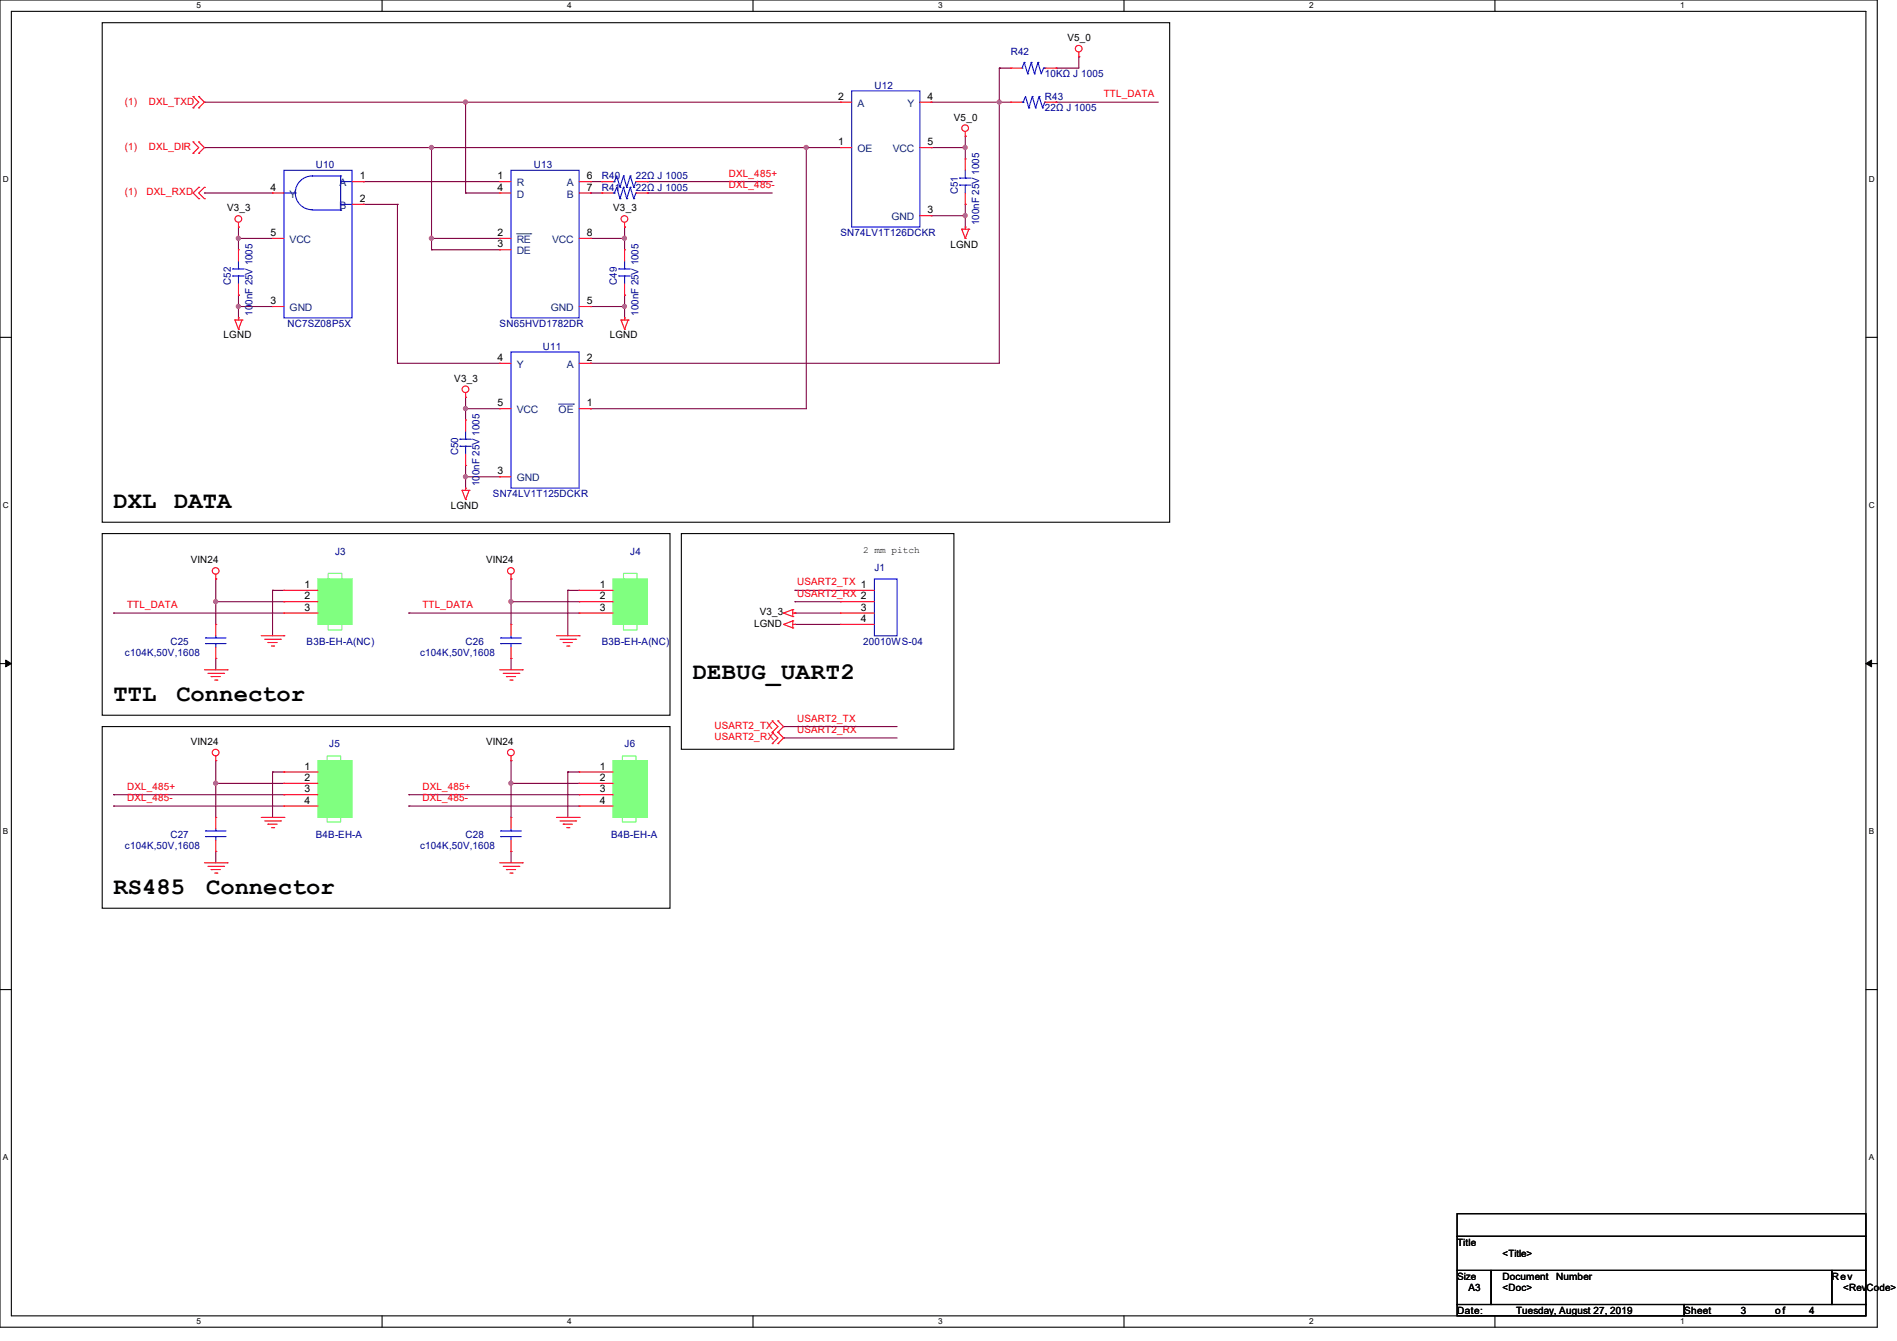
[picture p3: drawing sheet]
<svg xmlns="http://www.w3.org/2000/svg" width="297mm" height="210mm" viewBox="0 0 297 210" stroke-linecap="round" stroke-linejoin="round" font-family="sans-serif">
<path d="M0 0h293.9v207.9h-293.9zM1.8 1.8h290.3v204.3h-290.3z" fill="none" stroke="#000" stroke-width=".17"/>
<g fill="#fff">
<path d="M30.8 .2h.7v1.4h-.7z"/>
<path d="M30.8 206.2h.7v1.4h-.7z"/>
</g>
<path d="M59.8 0v1.8M59.8 206.1v1.8" fill="none" stroke="#000" stroke-width=".17"/>
<g fill="#fff">
<path d="M88.8 .2h.7v1.4h-.7z"/>
<path d="M88.8 206.2h.7v1.4h-.7z"/>
</g>
<path d="M117.9 0v1.8M117.9 206.1v1.8" fill="none" stroke="#000" stroke-width=".17"/>
<g fill="#fff">
<path d="M146.9 .2h.7v1.4h-.7z"/>
<path d="M146.9 206.2h.7v1.4h-.7z"/>
</g>
<path d="M176 0v1.8M176 206.1v1.8" fill="none" stroke="#000" stroke-width=".17"/>
<g fill="#fff">
<path d="M205 .2h.7v1.4h-.7z"/>
<path d="M205 206.2h.7v1.4h-.7z"/>
</g>
<path d="M234.1 0v1.8M234.1 206.1v1.8" fill="none" stroke="#000" stroke-width=".17"/>
<g fill="#fff">
<path d="M263.1 .2h.6v1.4h-.6z"/>
<path d="M263.1 206.2h.6v1.4h-.6z"/>
<path d="M.5 27.3h.9v1.4h-.9z"/>
<path d="M292.6 27.3h.9v1.4h-.9z"/>
<path d="M.5 78.4h.9v1.4h-.9z"/>
<path d="M292.6 78.4h.9v1.4h-.9z"/>
</g>
<path d="M0 52.8h1.8M292.1 52.8h1.8" fill="none" stroke="#000" stroke-width=".17"/>
<g fill="#fff">
<path d="M.5 129.5h.8v1.4h-.8z"/>
<path d="M292.6 129.5h.8v1.4h-.8z"/>
</g>
<path d="M0 103.9h1.8M292.1 103.9h1.8" fill="none" stroke="#000" stroke-width=".17"/>
<path d="M.9 103.4l.9 .5-.9 .5zM292.1 103.9l.9-.5v1z" fill="#000" stroke="#000" stroke-width=".16"/>
<g fill="#fff">
<path d="M.5 180.5h.8v1.4h-.8z"/>
<path d="M292.6 180.5h.8v1.4h-.8z"/>
</g>
<g fill="none" stroke="#000" stroke-width=".17">
<path d="M16 3.6h167.1v78.2h-167.1zM16 83.6h88.9v28.4h-88.9zM106.7 83.6h42.7v33.7h-42.7zM16 113.8h88.9v28.4h-88.9zM0 155h1.8M292.1 155h1.8M228.1 190.1h64v3.5h-64zM228.1 193.6h64v5.4h-64zM228.1 199h5.4v5.3h-5.4zM233.5 199h53.3v5.3h-53.3zM286.8 199h5.3v5.3h-5.3zM228.1 204.3h35.6v1.8h-35.6z"/>
<path d="M263.7 204.3h28.4v1.8h-28.4z"/>
</g>
<g fill="none" stroke="#800040" stroke-width=".17">
<path d="M32 16h.1M32 16h99.6M72.9 16h.1M72.9 16v14.2M145.8 16h.1M145.8 16h12.4M156.5 16h.1M156.5 10.7h.1M156.5 10.7v46.2h-64M156.5 10.7h1.7M165.4 16h.1M165.4 10.7h.1"/>
<path d="M165.4 16h16M168.9 8.9h.1M168.9 8.9v1.8h-3.5M32 30.2h.1M32 23.1h.1M32 30.2h10.7M32 23.1h99.6M37.3 37.3h.1M37.3 35.6h.1M37.3 37.3h5.4M37.3 35.6v3.5M56.9 28.4h.1"/>
<path d="M56.9 32h.1M56.9 28.4h21.3M56.9 32h5.3M62.2 32h.1M62.2 32v24.9M67.6 39.1h.1M67.6 23.1h.1M67.6 37.3h.1M67.6 37.3h10.6M67.6 39.1h10.6M67.6 23.1v16M72.9 30.2h.1"/>
<path d="M72.9 30.2h5.3M92.5 37.3h.1M92.5 28.4h.1M92.5 30.2h.1M92.5 37.3h5.3M92.5 30.2h1.7M92.5 28.4h1.7M97.8 35.6h.1M97.8 37.3h.1M97.8 35.6v3.5M101.3 28.4h.1M101.3 30.2h.1"/>
<path d="M101.3 30.2h19.6M101.3 28.4h19.6M126.2 23.1h.1M126.2 23.1v40.9h-33.7M145.8 23.1h.1M145.8 33.8h.1M145.8 23.1h5.3M145.8 33.8h5.3M151.1 21.3h.1M151.1 23.1h.1M151.1 32h.1M151.1 33.8h.1"/>
<path d="M151.1 21.3v3.6M151.1 32v3.6M37.3 48h.1M37.3 46.2h.1M37.3 46.2v3.6M37.3 48h5.4M62.2 56.9h.1M62.2 56.9h16M92.5 48h.1M92.5 56.9h.1M92.5 48h5.3M97.8 46.2h.1"/>
<path d="M97.8 48h.1M97.8 46.2v3.6M72.9 74.7h.1M72.9 72.9h.1M72.9 64h.1M72.9 62.2h.1M72.9 74.7h5.3M72.9 62.2v3.6M72.9 72.9v3.6M72.9 64h5.3M92.5 64h.1M17.8 96h.1"/>
<path d="M17.8 96h26.6M33.8 90.7h.1M33.8 94.2h.1M33.8 90.7v7.1M33.8 94.2h10.6M42.7 92.5h.1M42.7 92.5h1.7M42.7 92.5v7.1M64 96h.1M64 96h26.7M80 90.7h.1M80 94.2h.1"/>
<path d="M80 90.7v7.1M80 94.2h10.7M88.9 92.5h.1M88.9 92.5h1.8M88.9 92.5v7.1M124.5 92.5h.1M124.5 94.2h.1M124.5 96h.1M124.5 97.8h.1M124.5 92.5h7.1M124.5 94.2h7.1M124.5 96h7.1"/>
<path d="M124.5 97.8h7.1M33.8 103.1h.1M33.8 119.1h.1M33.8 103.1v1.8M33.8 119.1v8.9M80 103.1h.1M80 119.1h.1M80 103.1v1.8M80 119.1v8.9M122.7 115.6h.1M122.7 113.8h.1M122.7 115.6h17.8"/>
<path d="M122.7 113.8h17.8M17.8 124.5h.1M17.8 126.2h.1M17.8 124.5h26.6M17.8 126.2h26.6M33.8 122.7h.1M33.8 133.3h.1M33.8 133.3v1.8M33.8 122.7h10.6M42.7 120.9h.1M42.7 120.9v7.1M42.7 120.9h1.7"/>
<path d="M64 124.5h.1M64 126.2h.1M64 124.5h26.7M64 126.2h26.7M80 122.7h.1M80 133.3h.1M80 133.3v1.8M80 122.7h10.7M88.9 120.9h.1M88.9 120.9v7.1M88.9 120.9h1.8"/>
</g>
<g fill="#f0f" stroke="#f0f" stroke-width=".17">
<circle cx="80" cy="94.2" r=".32"/>
<circle cx="33.8" cy="94.2" r=".32"/>
<circle cx="80" cy="122.7" r=".32"/>
<circle cx="33.8" cy="122.7" r=".32"/>
<circle cx="37.3" cy="37.3" r=".32"/>
<circle cx="37.3" cy="48" r=".32"/>
<circle cx="72.9" cy="74.7" r=".32"/>
<circle cx="72.9" cy="64" r=".32"/>
<circle cx="97.8" cy="37.3" r=".32"/>
<circle cx="97.8" cy="48" r=".32"/>
<circle cx="67.5" cy="37.3" r=".32"/>
<circle cx="126.2" cy="23.1" r=".32"/>
<circle cx="67.5" cy="23.1" r=".32"/>
<circle cx="151.1" cy="23.1" r=".32"/>
<circle cx="151.1" cy="33.8" r=".32"/>
<circle cx="72.9" cy="16" r=".32"/>
<circle cx="156.4" cy="16" r=".32"/>
</g>
<g fill="none" stroke="#f00" stroke-width=".17">
<path d="M30.2 15.1h.1M30.2 16.9h.1M30.2 15.1l.9 .9-.9 .9M31.1 16.9h.1M31.1 15.1h.1M31.1 15.1l.9 .9-.9 .9M131.6 16h.1M131.6 16h1.7M144 16h1.8M145.8 16h.1M158.2 16h.1M158.2 10.7h.1"/>
<path d="M158.2 16h1.8M158.2 10.7h1.8M163.6 16h1.8M163.6 10.7h1.8M165.4 16h.1M165.4 10.7h.1M168.9 8.9h.1M168.9 8.2v.7M30.2 22.2h.1M30.2 24h.1M30.2 22.2l.9 .9-.9 .9M31.1 31.1h.1"/>
<path d="M31.1 29.3h.1M31.1 24h.1M31.1 22.2h.1M31.1 29.3l-.9 .9 .9 .9M31.1 22.2l.9 .9-.9 .9M32 31.1h.1M32 29.3h.1M32 29.3l-.9 .9 .9 .9M37.3 35.6h.1M37.3 39.1h.1M37.3 34.8v.8M37.3 39.1v1.8"/>
<path d="M42.7 30.2h.1M42.7 37.3h.1M42.7 30.2h1.7M42.7 37.3h1.7M55.1 28.4h1.8M55.1 32h1.8M56.9 28.4h.1M56.9 32h.1M78.2 28.4h.1M78.2 37.3h.1M78.2 39.1h.1M78.2 30.2h.1"/>
<path d="M78.2 30.2h1.8M78.2 28.4h1.8M78.2 37.3h1.8M78.2 39.1h1.8M90.7 30.2h1.8M90.7 28.4h1.8M90.7 37.3h1.8M92.5 28.4h.1M92.5 30.2h.1M92.5 37.3h.1M94.2 30.2h.1M94.2 28.4h.1"/>
<path d="M94.2 30.2h1.8M94.2 28.4h1.8M97.8 35.6h.1M97.8 39.1h.1M97.8 34.8v.8M97.8 39.1v1.8M99.6 30.2h1.7M99.6 28.4h1.7M101.3 30.2h.1M101.3 28.4h.1M131.6 23.1h.1M131.6 23.1h1.7"/>
<path d="M144 23.1h1.8M144 33.8h1.8M145.8 33.8h.1M145.8 23.1h.1M150.6 35.9h.1M150.6 35.9h1.1M150.6 35.9l.5 1.4M151.1 35.6h.1M151.1 37.3h.1M151.1 21.3h.1M151.1 24.9h.1M151.1 32h.1"/>
<path d="M151.1 20.6v.7M151.1 24.9v1.8M151.1 30.2v1.8M151.1 35.6v.3M151.7 35.9h.1M151.7 35.9l-.6 1.4M36.8 50.1h.1M36.8 50.1h1.1M36.8 50.1l.5 1.5M37.3 49.8h.1M37.3 51.6h.1M37.3 46.2h.1"/>
<path d="M37.3 44.4v1.8M37.3 49.8v.3M37.9 50.1h.1M37.9 50.1l-.6 1.5M42.7 48h.1M42.7 48h1.7M78.2 56.9h.1M78.2 56.9h1.8M90.7 56.9h1.8M90.7 48h1.8M92.5 56.9h.1M92.5 48h.1"/>
<path d="M97.2 50.1h.1M97.2 50.1h1.1M97.2 50.1l.6 1.5M97.8 49.8h.1M97.8 51.6h.1M97.8 46.2h.1M97.8 44.4v1.8M97.8 49.8v.3M98.3 50.1h.1M98.3 50.1l-.5 1.5M72.3 76.8h.1M72.3 76.8h1.1"/>
<path d="M72.3 76.8l.6 1.4M72.9 76.5h.1M72.9 78.2h.1M72.9 62.2h.1M72.9 65.8h.1M72.9 72.9h.1M72.9 61.5v.7M72.9 65.8v1.8M72.9 71.1v1.8M72.9 76.5v.3M73.4 76.8h.1M73.4 76.8l-.5 1.4"/>
<path d="M78.2 74.7h.1M78.2 64h.1M78.2 64h1.8M78.2 74.7h1.8M90.7 64h1.8M92.5 64h.1M33.8 90.7h.1M33.8 97.8h.1M33.8 90v.7M33.8 97.8v1.8M40.9 99.6h3.5M44.4 99.6h.1"/>
<path d="M44.4 92.5h.1M44.4 94.2h.1M44.4 96h.1M44.4 96h5.4M44.4 92.5h5.4M44.4 94.2h5.4M80 90.7h.1M80 97.8h.1M80 90v.7M80 97.8v1.8M87.1 99.6h3.6M90.7 99.6h.1"/>
<path d="M90.7 92.5h.1M90.7 94.2h.1M90.7 96h.1M90.7 96h5.3M90.7 92.5h5.3M90.7 94.2h5.3M122.7 96h.1M122.7 97.8h.1M122.7 96l1.4 .6M122.7 97.8l1.4 .5M124.1 96.6h.1M124.1 95.5h.1"/>
<path d="M124.1 98.3h.1M124.1 97.2h.1M124.1 95.5v1.1M124.1 97.2v1.1M124.1 96h.4M124.1 95.5l-1.4 .5M124.1 97.8h.4M124.1 97.2l-1.4 .6M124.5 96h.1M124.5 97.8h.1M131.6 92.5h.1M131.6 94.2h.1"/>
<path d="M131.6 96h.1M131.6 97.8h.1M131.6 96h5.3M131.6 97.8h5.3M131.6 92.5h5.3M131.6 94.2h5.3M32 104.9h3.6M32.6 105.5h2.4M33.1 106h.1M33.1 106h1.4M33.6 106.5h.4M33.8 119.1h.1"/>
<path d="M33.8 103.1h.1M33.8 101.3v1.8M33.8 118.4v.7M34 106.5h.1M35 105.5h.1M35.6 104.9h.1M41.4 100.1h2.5M42 100.6h.1M42 100.6h1.4M42.5 101.2h.3M42.8 101.2h.1M43.9 100.1h.1"/>
<path d="M78.2 104.9h3.6M78.8 105.5h2.4M79.3 106h.1M79.3 106h1.4M79.8 106.5h.4M80 119.1h.1M80 103.1h.1M80 101.3v1.8M80 118.4v.7M80.2 106.5h.1M81.2 105.5h.1M81.8 104.9h.1"/>
<path d="M87.7 100.1h2.4M88.2 100.6h.1M88.2 100.6h1.4M88.7 101.2h.4M89.1 101.2h.1M90.1 100.1h.1M120.9 112.9h.1M120.9 114.7h.1M120.9 116.5h.1M120.9 112.9l.9 .9-.9 .9M120.9 114.7l.9 .9-.9 .9M121.8 114.7h.1"/>
<path d="M121.8 112.9h.1M121.8 116.5h.1M121.8 112.9l.9 .9-.9 .9M121.8 114.7l.9 .9-.9 .9M32 135.1h3.6M32.6 135.7h2.4M33.1 136.2h.1M33.1 136.2h1.4M33.6 136.7h.4M33.8 128h.1M33.8 133.3h.1M33.8 128v1.8"/>
<path d="M33.8 131.6v1.7M34 136.7h.1M35 135.7h.1M35.6 135.1h.1M40.9 128h3.5M41.4 128.6h2.5M42 129.1h.1M42 129.1h1.4M42.5 129.6h.3M42.8 129.6h.1M43.9 128.6h.1M44.4 128h.1"/>
<path d="M44.4 120.9h.1M44.4 122.7h.1M44.4 124.5h.1M44.4 126.2h.1M44.4 120.9h5.4M44.4 122.7h5.4M44.4 124.5h5.4M44.4 126.2h5.4M78.2 135.1h3.6M78.8 135.7h2.4M79.3 136.2h.1M79.3 136.2h1.4"/>
<path d="M79.8 136.7h.4M80 128h.1M80 133.3h.1M80 128v1.8M80 131.6v1.7M80.2 136.7h.1M81.2 135.7h.1M81.8 135.1h.1M87.1 128h3.6M87.7 128.6h2.4M88.2 129.1h.1M88.2 129.1h1.4"/>
<path d="M88.7 129.6h.4M89.1 129.6h.1M90.1 128.6h.1M90.7 128h.1M90.7 120.9h.1M90.7 122.7h.1M90.7 124.5h.1M90.7 126.2h.1M90.7 120.9h5.3M90.7 122.7h5.3M90.7 124.5h5.3M90.7 126.2h5.3"/>
<circle cx="168.9" cy="7.6" r=".52"/>
<circle cx="37.3" cy="34.3" r=".52"/>
<circle cx="97.8" cy="34.3" r=".52"/>
<circle cx="151.1" cy="20.1" r=".52"/>
<circle cx="72.9" cy="61" r=".52"/>
<circle cx="33.8" cy="89.4" r=".52"/>
<circle cx="80" cy="89.4" r=".52"/>
<circle cx="33.8" cy="117.9" r=".52"/>
<circle cx="80" cy="117.9" r=".52"/>
</g>
<g fill="none" stroke="#00f" stroke-width=".17">
<path d="M133.3 14.2h10.7v21.4h-10.7zM160 16h.1M160 10.7h.1M160 16h.2M160.2 16h.1M160.2 16l.4-.9 .5 1.8M160.4 9.8h.1M160.4 9.8l.5 1.8M160.4 9.8l-.4 .9M160.9 11.6h.1M161.1 16.9h.1M161.5 9.8h.1"/>
<path d="M161.5 9.8l.5 1.8M161.5 9.8l-.6 1.8M161.6 15.1h.1M161.6 15.1l-.5 1.8M161.6 15.1l.5 1.8M162 11.6h.1M162.1 16.9h.1M162.5 9.8h.1M162.5 9.8l.5 1.8 .4-.9M162.5 9.8l-.5 1.8M162.7 15.1h.1M162.7 15.1l-.6 1.8"/>
<path d="M162.7 15.1l.5 1.8M163.2 16.9h.1M163.4 10.7h.1M163.4 10.7h.2M163.6 16h.1M163.6 10.7h.1M163.6 16l-.4 .9M44.4 26.7h10.7v23.1h-10.7zM44.4 30.2h1.8M46.2 30.2h.1M48.9 32.9h4.4M53.3 27.6h-4.4a2.65 2.65 0 0 0-2.7 2.6 2.65 2.65 0 0 0 2.7 2.7"/>
<path d="M53.3 27.6h.1M53.3 32.9h.1M53.3 28.4h.1M53.3 32h.1M53.3 28.4h1.8M53.3 27.6v5.3M53.3 32h1.8M80 26.7h10.7v23.1h-10.7zM96 30.2h.1M96 28.4h.1M96 30.2h.2M96 28.4h.2"/>
<path d="M96.2 30.2h.1M96.2 28.4h.1M96.2 30.2l.4-.9 .5 1.8M96.2 28.4l.4-.8 .5 1.7M97.1 31.1h.1M97.1 29.3h.1M97.6 29.3h.1M97.6 27.6h.1M97.6 29.3l-.5 1.8M97.6 29.3l.5 1.8M97.6 27.6l-.5 1.7M97.6 27.6l.5 1.7"/>
<path d="M98.1 31.1h.1M98.1 29.3h.1M98.7 29.3h.1M98.7 27.6h.1M98.7 29.3l-.6 1.8M98.7 29.3l.5 1.8M98.7 27.6l-.6 1.7M98.7 27.6l.5 1.7M99.2 31.1h.1M99.2 29.3h.1M99.6 30.2h.1M99.6 28.4h.1"/>
<path d="M99.6 30.2l-.4 .9M99.6 28.4l-.4 .9M150.2 27.9h.1M150.2 29h.1M150.2 27.9h1.8M150.2 29h1.8M151.1 27.9h.1M151.1 29h.1M151.1 26.7v1.2M151.1 29v1.2M36.4 42.1h.1M36.4 43.2h.1"/>
<path d="M36.4 42.1h1.8M36.4 43.2h1.8M37.3 42.1h.1M37.3 43.2h.1M37.3 40.9v1.2M37.3 43.2v1.2M80 55.1h10.7v21.4h-10.7zM96.9 42.1h.1M96.9 43.2h.1M96.9 42.1h1.8M96.9 43.2h1.8M97.8 42.1h.1"/>
<path d="M97.8 43.2h.1M97.8 40.9v1.2M97.8 43.2v1.2M72 68.8h.1M72 69.9h.1M72 68.8h1.8M72 69.9h1.8M72.9 68.8h.1M72.9 69.9h.1M72.9 67.6v1.2M72.9 69.9v1.2M32.2 99.9h.1"/>
<path d="M32.2 99.9h3.2M33.8 99.9h.1M33.8 99.6v.3M78.4 99.9h.1M78.4 99.9h3.2M80 99.9h.1M80 99.6v.3M136.9 90.7h3.6v8.9h-3.6zM32.2 100.8h.1M32.2 100.8h3.2M33.8 100.8h.1M33.8 100.8v.5"/>
<path d="M78.4 100.8h.1M78.4 100.8h3.2M80 100.8h.1M80 100.8v.5M32.2 131h.1M32.2 130.1h.1M32.2 131h3.2M32.2 130.1h3.2M33.8 130.1h.1M33.8 131h.1M33.8 129.8v.3M33.8 131v.6"/>
<path d="M78.4 131h.1M78.4 130.1h.1M78.4 131h3.2M78.4 130.1h3.2M80 130.1h.1M80 131h.1M80 129.8v.3M80 131v.6"/>
</g>
<path d="M80.9 36.6h2.2M83.1 36.6h.1M87.5 63.3h2.3M89.8 63.3h.1" fill="none" stroke="#004080" stroke-width=".16"/>
<path d="M49.8 90.7h5.3v7.1h-5.3zM51.4 97.8v.9h2.1v-.9h-.2M51.6 90.7h-.2v-.9h2.1v.9M96 90.7h5.3v7.1h-5.3zM97.6 97.8v.9h2.1v-.9h-.1M97.8 90.7h-.2v-.9h2.1v.9M49.8 119.1h5.3v8.9h-5.3zM51.2 119.1v-.7h2.1v.7M96 119.1h5.3v8.9h-5.3zM97.5 119.1v-.7h2.1v.7M51.2 128v.7h2.1v-.7M97.5 128v.7h2.1v-.7" fill="none" stroke="#80ff80" stroke-width=".17"/>
<g fill="#80ff80" stroke="#80ff80" stroke-width=".17">
<path d="M49.8 119.1h5.3v8.9h-5.3z" fill-rule="evenodd"/>
<path d="M49.8 90.7h5.3v7.1h-5.3z" fill-rule="evenodd"/>
<path d="M96 119.1h5.3v8.9h-5.3z" fill-rule="evenodd"/>
<path d="M96 90.7h5.3v7.1h-5.3z" fill-rule="evenodd"/>
</g>
<g font-size="3.7">
<text x="17.8" y="79.6">DXL</text>
<text x="27.3" y="79.6">DATA</text>
<text x="108.5" y="106.3">DEBUG_UART2</text>
<text x="17.8" y="109.9">TTL</text>
<text x="27.6" y="109.9">Connector</text>
<text x="17.8" y="140.1">RS485</text>
<text x="32.3" y="140.1">Connector</text>
</g>
<g font-size="1.6" fill="#000080">
<text x="158.2" y="8.6">R42</text>
<text x="136.9" y="13.9">U12</text>
<text x="163.6" y="15.7">R43</text>
<text x="163.6" y="17.4">22Ω J 1005</text>
<text x="163.6" y="12.1">10KΩ J 1005</text>
<text x="49.4" y="26.3">U10</text>
<text x="83.6" y="26.3">U13</text>
<text x="94.2" y="29.9">R41</text>
<text x="94.2" y="28.1">R40</text>
<text x="99.6" y="29.9">22Ω J 1005</text>
<text x="99.6" y="28.1">22Ω J 1005</text>
<text x="149.9" y="30.4" transform="rotate(-90 149.9 30.4)">C51</text>
<text x="153.3" y="35.2" transform="rotate(-90 153.3 35.2)">100nF 25V 1005</text>
<text x="131.6" y="37">SN74LV1T126DCKR</text>
<text x="36.2" y="44.6" transform="rotate(-90 36.2 44.6)">C52</text>
<text x="96.6" y="44.6" transform="rotate(-90 96.6 44.6)">C49</text>
<text x="39.5" y="49.4" transform="rotate(-90 39.5 49.4)">100nF 25V 1005</text>
<text x="45" y="51.2">NC7SZ08P5X</text>
<text x="78.2" y="51.2">SN65HVD1782DR</text>
<text x="100" y="49.4" transform="rotate(-90 100 49.4)">100nF 25V 1005</text>
<text x="85" y="54.8">U11</text>
<text x="71.7" y="71.3" transform="rotate(-90 71.7 71.3)">C50</text>
<text x="75.1" y="76.1" transform="rotate(-90 75.1 76.1)">100nF 25V 1005</text>
<text x="77.2" y="77.9">SN74LV1T125DCKR</text>
<text x="52.5" y="87">J3</text>
<text x="98.7" y="87">J4</text>
<text x="136.9" y="89.4">J1</text>
<text x="26.7" y="101">C25</text>
<text x="48" y="101">B3B-EH-A(NC)</text>
<text x="72.9" y="101">C26</text>
<text x="94.2" y="101">B3B-EH-A(NC)</text>
<text x="135.1" y="101">20010WS-04</text>
<text x="19.6" y="102.8">c104K,50V,1608</text>
<text x="65.8" y="102.8">c104K,50V,1608</text>
<text x="51.6" y="117">J5</text>
<text x="97.8" y="117">J6</text>
<text x="26.7" y="131.2">C27</text>
<text x="49.4" y="131.2">B4B-EH-A</text>
<text x="72.9" y="131.2">C28</text>
<text x="95.7" y="131.2">B4B-EH-A</text>
<text x="19.6" y="133">c104K,50V,1608</text>
<text x="65.8" y="133">c104K,50V,1608</text>
</g>
<g font-size="1.6">
<text x="167.1" y="6.4">V5_0</text>
<text x="131.2" y="15.6">2</text>
<text x="145.2" y="15.6">4</text>
<text x="131.2" y="22.7">1</text>
<text x="145.2" y="22.7">5</text>
<text x="149.4" y="18.9">V5_0</text>
<text x="42.3" y="29.8">4</text>
<text x="56.3" y="28.1">1</text>
<text x="77.9" y="28.1">1</text>
<text x="77.9" y="29.8">4</text>
<text x="91.9" y="28.1">6</text>
<text x="91.9" y="29.8">7</text>
<text x="35.6" y="33.1">V3_3</text>
<text x="56.3" y="31.6">2</text>
<text x="96" y="33.1">V3_3</text>
<text x="145.2" y="33.4">3</text>
<text x="42.3" y="37">5</text>
<text x="77.9" y="37">2</text>
<text x="77.9" y="38.7">3</text>
<text x="91.9" y="37">8</text>
<text x="148.8" y="38.8">LGND</text>
<text x="42.3" y="47.6">3</text>
<text x="91.9" y="47.6">5</text>
<text x="35" y="53">LGND</text>
<text x="95.5" y="53">LGND</text>
<text x="71.1" y="59.8">V3_3</text>
<text x="77.9" y="56.5">4</text>
<text x="91.9" y="56.5">2</text>
<text x="77.9" y="63.6">5</text>
<text x="91.9" y="63.6">1</text>
<text x="77.9" y="74.3">3</text>
<text x="70.6" y="79.7">LGND</text>
<text x="29.9" y="88.2">VIN24</text>
<text x="76.1" y="88.2">VIN24</text>
<text x="47.7" y="92.1">1</text>
<text x="47.7" y="93.9">2</text>
<text x="47.7" y="95.6">3</text>
<text x="93.9" y="92.1">1</text>
<text x="93.9" y="93.9">2</text>
<text x="93.9" y="95.6">3</text>
<text x="134.8" y="95.6">3</text>
<text x="118.1" y="98.2">LGND</text>
<text x="119" y="96.4">V3_3</text>
<text x="134.8" y="97.4">4</text>
<text x="29.9" y="116.7">VIN24</text>
<text x="76.1" y="116.7">VIN24</text>
<text x="47.7" y="120.5">1</text>
<text x="47.7" y="122.3">2</text>
<text x="47.7" y="124.1">3</text>
<text x="47.7" y="125.9">4</text>
<text x="93.9" y="120.5">1</text>
<text x="93.9" y="122.3">2</text>
<text x="93.9" y="124.1">3</text>
<text x="93.9" y="125.9">4</text>
<text x="228.1" y="195.1">Title</text>
<text x="235.2" y="196.8">&lt;Title&gt;</text>
<text x="228.1" y="200.4">Size</text>
<text x="229.9" y="202.2">A3</text>
<text x="235.2" y="200.4">Document</text>
<text x="235.2" y="202.2">&lt;Doc&gt;</text>
<text x="243.7" y="200.4">Number</text>
<text x="286.8" y="200.4">Rev</text>
<text x="288.6" y="202.2">&lt;RevCode&gt;</text>
<text x="228.1" y="205.7">Date:</text>
<text x="237.4" y="205.7">Tuesday, August 27, 2019</text>
<text x="263.7" y="205.7">Sheet</text>
<text x="272.6" y="205.7">3</text>
<text x="277.9" y="205.7">o f</text>
<text x="283.2" y="205.7">4</text>
</g>
<g font-size="1.6" fill="#f00">
<text x="19.6" y="16.4">(1)</text>
<text x="23.3" y="16.4">DXL_TXD</text>
<text x="172.8" y="15.2">TTL_DATA</text>
<text x="19.6" y="23.5">(1)</text>
<text x="23.3" y="23.5">DXL_DIR</text>
<text x="114.1" y="27.7">DXL_485+</text>
<text x="114.1" y="29.5">DXL_485-</text>
<text x="19.6" y="30.6">(1)</text>
<text x="22.9" y="30.6">DXL_RXD</text>
<text x="19.9" y="95.2">TTL_DATA</text>
<text x="66.1" y="95.2">TTL_DATA</text>
<text x="124.8" y="91.7">USART2_TX 1</text>
<text x="124.8" y="93.5">USART2_RX 2</text>
<text x="124.8" y="113">USART2_TX</text>
<text x="111.8" y="114.2">USART2_TX</text>
<text x="111.8" y="115.9">USART2_RX</text>
<text x="124.8" y="114.8">USART2_RX</text>
<text x="19.9" y="123.7">DXL_485+</text>
<text x="19.9" y="125.5">DXL_485-</text>
<text x="66.1" y="123.7">DXL_485+</text>
<text x="66.1" y="125.5">DXL_485-</text>
</g>
<g font-size="1.6" fill="#004080">
<text x="134.2" y="16.7">A</text>
<text x="142.1" y="16.7">Y</text>
<text x="134.2" y="23.8">OE</text>
<text x="139.8" y="23.8">VCC</text>
<text x="53.2" y="29.2">A</text>
<text x="80.9" y="29.2">R</text>
<text x="88.7" y="29.2">A</text>
<text x="45.3" y="30.9">Y</text>
<text x="53.2" y="32.7">B</text>
<text x="80.9" y="30.9">D</text>
<text x="88.7" y="30.9">B</text>
<text x="139.6" y="34.5">GND</text>
<text x="45.3" y="38.1">VCC</text>
<text x="80.9" y="38.1">RE</text>
<text x="80.9" y="39.8">DE</text>
<text x="86.4" y="38.1">VCC</text>
<text x="45.3" y="48.7">GND</text>
<text x="86.2" y="48.7">GND</text>
<text x="80.9" y="57.6">Y</text>
<text x="88.7" y="57.6">A</text>
<text x="80.9" y="64.7">VCC</text>
<text x="87.5" y="64.7">OE</text>
<text x="80.9" y="75.4">GND</text>
</g>
<text font-size="1.5" x="135.1" y="86.6">2 mm pitch</text>
<g font-size="1.3">
<text x="30.8" y="1.3">5</text>
<text x="88.8" y="1.3">4</text>
<text x="146.9" y="1.3">3</text>
<text x="205" y="1.3">2</text>
<text x="263.1" y="1.3">1</text>
<text x=".5" y="28.4">D</text>
<text x="292.6" y="28.4">D</text>
<text x=".5" y="79.5">C</text>
<text x="292.6" y="79.5">C</text>
<text x=".5" y="130.6">B</text>
<text x="292.6" y="130.6">B</text>
<text x=".5" y="181.7">A</text>
<text x="292.6" y="181.7">A</text>
<text x="30.8" y="207.4">5</text>
<text x="88.8" y="207.4">4</text>
<text x="146.9" y="207.4">3</text>
<text x="205" y="207.4">2</text>
<text x="263.1" y="207.4">1</text>
</g>
</svg>
